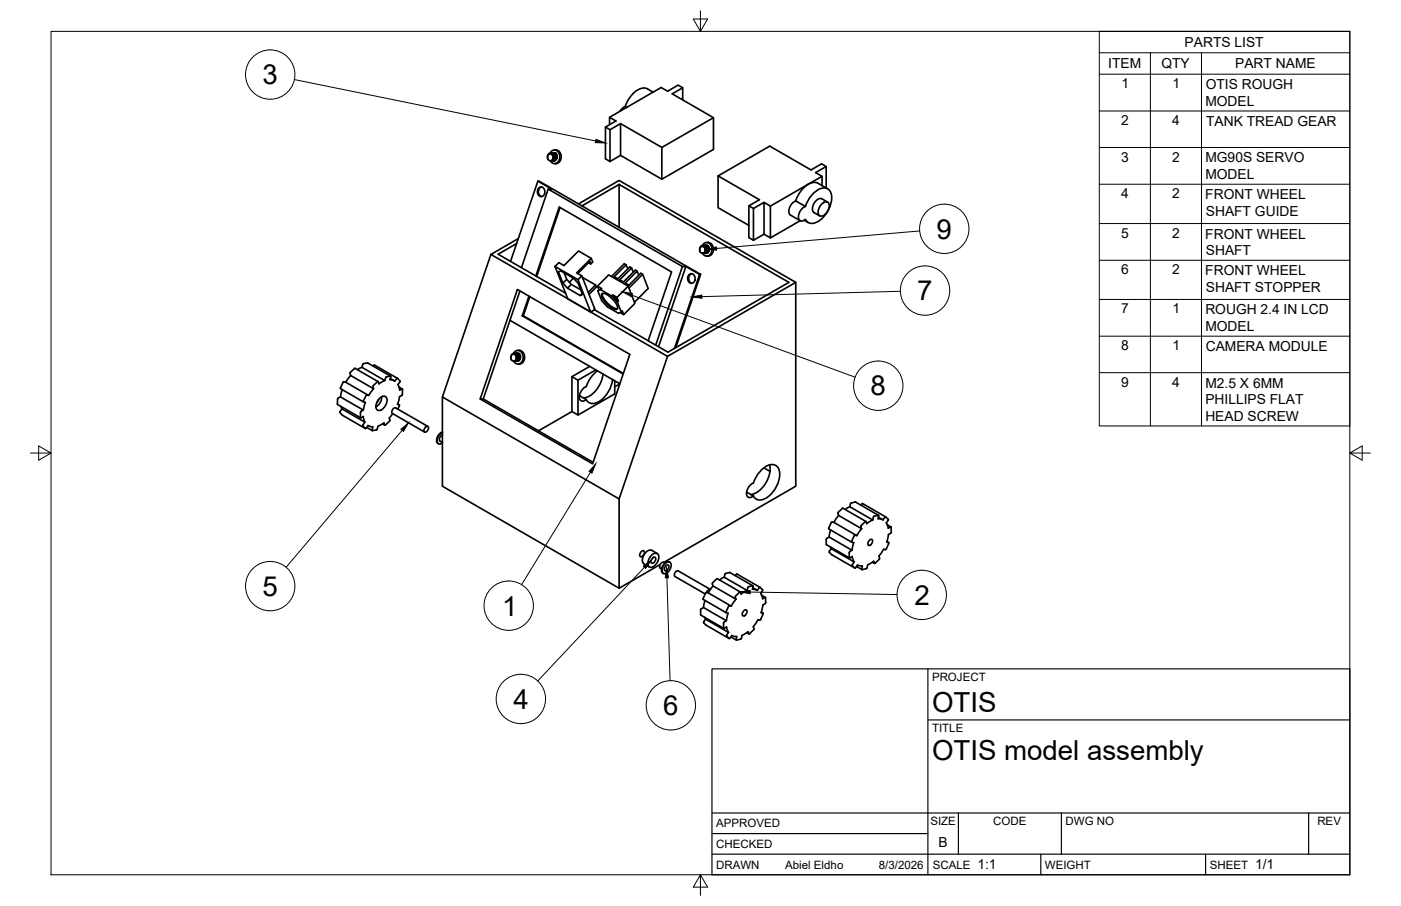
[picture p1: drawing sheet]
<svg xmlns="http://www.w3.org/2000/svg" width="432mm" height="279mm" viewBox="0 0 432 279" stroke-linecap="round" stroke-linejoin="round" font-family="sans-serif">
<!-- layer: Visible -->
<g fill="none" stroke="#000" stroke-width=".51">
<path d="M186.6 39.2l1.4 .8M187.9 38.5v-2.3l1.9 1.1-3.2 1.9v9.8l1.4 .8M191.3 38.1l12.7 7.4v9.8l-12.7-7.4M192.7 32.8l-1 .7-.6 .8M192.7 32.9l.4 .2M201.3 28.4a3.8 3.8 0 0 0-3.7-1.1 8.6 8.6 0 0 0-4.9 5.5M210.4 30.8v-3.7l-3.2 1.8 12.7 7.4v9.8l-15.9 9.2M210.4 27.1l-1.4-.9-3.2 1.9-2-1.1-15.9 9.2M219.9 36.3l-15.9 9.2M165.8 55.9l.3-.1 49.8 28.8h-.3M166.2 57.9a1.38 1.38 0 0 1 1.7 .5 1.38 1.38 0 0 1-.3 1.8 1.17 1.17 0 0 1-1.5 .2 1.17 1.17 0 0 1-.5-1.4zM166.9 57.7a1.6 1.6 0 0 0-1 1.4 1.6 1.6 0 0 0 1.1 1.5"/>
<path d="M168.9 49.2l-.2-.6 .2-.9 .5-.5h.6l.5 .4 .3 1-.5 .8-.5 .2M169 58.3l41.3 23.9M169 47.7l.7-.3 .6 .6 .1 .8-.5 .7a.69 .69 0 0 1-1-.4l-.1-.7zM169.6 47.2a1.51 1.51 0 0 1 1.7-.9 1.51 1.51 0 0 1 1.2 1.5 1.83 1.83 0 0 1-.4 1.9 1.83 1.83 0 0 1-1.9 .6l-.6-.7M169.6 47.4l.7 .5 .1 .9M169.7 47.2h.1M169.8 47.2l.6 .3 .4 .8-.3 1-.6 .3M169.9 47.2l.7 .2 .4 .8-.1 .9-.8 .5M170 47.2l.6 .2 .5 .8-.2 1-.7 .4M170.2 47.2l.8 .3 .3 .9-.2 .8-.8 .4M170.2 49.6h.1M170.3 47.2l.7 .3 .4 .8-.2 .8-.7 .5"/>
<path d="M170.5 47.2l.7 .2 .4 .8-.2 1-.8 .4M170.6 47.2h.1M170.6 47.2l.7 .2 .3 .8-.2 1-.6 .4M170.8 47.2l.6 .1M170.9 47.2l.5 .1M170.9 46.3a2.1 2.1 0 0 1 2.1 2 2.1 2.1 0 0 1-2.1 2.2M171.4 47.3l.3 .7-.1 .9M188 40l3.3-1.9v9.8l-3.3 1.9zM190.8 56.9v13.2M190.8 56.9l-11.5 6.6M190.8 56.9l52.3 30.2-37.2 21.5-22.7-13.1M253.4 57.2v-2.8l-2-1.2 3.2-1.8v6.6"/>
<path d="M253.4 54.4l-16 9.2M254.6 51.4l-1.4-.9-3.2 1.9-12.8-7.3-15.9 9.2M255.1 58.2l-3-1.7a4 4 0 0 0-4.8 1.8l-1.4 2.1-.7 1.6M151.3 78.5l-14.9 43.9 54.4 31.5v27.5l12.7-7.3M159.2 75.1l-5.7 3.3 20.8 12M172.6 64l-7.2 21.3M178.3 62.9l12.5-7.3 54.5 31.5-39.6 22.8-54.4-31.4 8.4-4.9M182.2 79.7l-3.9-2.3-4.5 4.5-1.5-.9-1.2 1.2M215.8 77.7l-.2-.8 .2-.7 .5-.4h.7l.5 .4 .1 1-.4 .8-.6 .1M216.5 75.7a1.51 1.51 0 0 1 1.7-.9 1.51 1.51 0 0 1 1.2 1.5 1.83 1.83 0 0 1-.3 2 1.83 1.83 0 0 1-2 .5l-.6-.7M216.5 75.9h.1M216.5 75.9l.8 .6v.9"/>
<path d="M216.6 75.7l.7 .2 .4 .9-.2 .9-.7 .4M216.8 75.7l.7 .2 .4 .9-.2 1-.7 .3M216.8 78.1h.1M216.9 75.7h.1M216.9 75.7l.7 .3 .4 .8-.3 1-.6 .3M217.1 75.7l.7 .2 .4 .9-.2 .9-.7 .4M217.2 76.4l.1 1-.5 .6a.7 .7 0 0 1-1-.3M217.2 76.4l-.6-.4-.5 .1-.4 .7 .1 .9M217.2 75.7h.1M217.2 75.7l.7 .2 .3 .9-.1 .9-.7 .4M217.4 75.7l.7 .3 .4 .9-.2 .9-.8 .3M217.5 75.7l.7 .3 .3 .9-.2 .9-.6 .3"/>
<path d="M217.6 75.7l.7 .1M217.7 78.1h.1M217.8 75.7h.1M217.8 75.7l.5 .1M218.2 74.8h-.4M218.2 74.8a2.15 2.15 0 0 1 1.7 2.3 2.15 2.15 0 0 1-2.1 1.9M218.3 75.8l.4 .9-.2 .7M230.8 69.5l-9.5-5.4v-9.8l12.8 7.3-3.3 1.9v9.8l1.4 .8M230.8 63.5l1.4 .8M232.2 64.3l3.3-1.9v9.8l-3.3 1.9zM235.5 62.4l1.9 1.2v9.8l-1.9-1.2M245.2 62l3 1.7a3.4 3.4 0 0 0-1.8 4.2 1.25 1.25 0 0 0 1.8-.2"/>
<path d="M245.3 61.9a3.4 3.4 0 0 0-1.9 4.2l3.2 2M246.6 68.1l-9.2 5.3M247.9 67.9l1.2 .7M248.2 63.7a8.1 8.1 0 0 1 5.5-5.7 2.47 2.47 0 0 1 2.6 3 8.8 8.8 0 0 1-5.5 7.8 2.21 2.21 0 0 1-2.6-1.1M253.4 62.8a1.22 1.22 0 0 1 1.7-.5 1.22 1.22 0 0 1 .4 1.7 2.74 2.74 0 0 1-2.9 2.6 2.74 2.74 0 0 1 .8-3.8zM255.1 62.3l-1.8-1a2.83 2.83 0 0 0-2.9 3.1l.2 .9 2 1.3M157.2 98.8l33.8 19.5M157.4 80.6l8.4-24.7 4.2 2.4h-1l-8.3 24.3M160.3 89.7l-11.4 33.3M161 97.4l31.1 17.9M161.3 97.4l30.8 17.8M163 91.3l-2 6.1"/>
<path d="M163.3 91.5l-2 5.9h-.3M165.1 85.1l7.3-21.2 34.6 20-7.2 21.2M171.1 82.2l7 4.1 4 9.9-7.1-4.1zM173.5 87.3l1.4 1.6 1.2-1.2M173.9 84.1l.8 2 1.4 1.6 2.9 1.7M174.7 86.1l-1.2 1.2-1.4-3.4 .7-.4 3.9 2.3 1.5 1.5 1.3 3.5-.7 .3M174.9 88.9l3.9 2.2 .6-.5M176.7 85.8l-1.2 1.2M179.3 85.1l-1.2 1.2M179.5 85.5l4.1 2.4M181.3 90.1l2.3-2.2 .2 .6-2.3 2.3M181.4 81l.7 .4-.3-.8-3.7 3.7"/>
<path d="M182.1 81.4l.6-.6-.5-1.1-4.5 4.5 1.6 .9 3.9 9.9v.5l-1.1 .7M184.1 88.2l3.5-3.4 6 3.4M184.3 89.7l1.1-.7zM184.3 89.7l1.2 3.1 1.7 1.8 3.4 2 1.2-.7 .4 1.1-1.1-.6M185.1 89.3l3.5 2M185.4 89l-1.3-.8 .5 1.2M185.6 90.5a5.9 5.9 0 0 1 4.4 3.3 1.16 1.16 0 0 1 .1 1.6 5.9 5.9 0 0 1-4.4-3.3 1.16 1.16 0 0 1-.1-1.6zM185.6 90.5a6.1 6.1 0 0 0 4.7 4.7M188.6 91.3l.3-.3 1.7 1.8-.3 .4zM188.9 91l1.3 .7 .4 1.1M190.2 91.7l3.4-3.5 2.1 5.4-3.5 3.4M190.3 93.2l1.2 3"/>
<path d="M193 81.7l-.6-.4-3.9 4M194.7 82.6l-.6-.3-3.7 3.7-1.1-.7 3.7-3.6 .5 1.2M196.4 83.6l-.6-.3-3.6 3.7-1.2-.7 3.7-3.7 .5 1.3M196.9 84.9l-.5-1.3-3.7 3.7 1.1 .6 3.7-3.6 .6 .3 1.7 4.4-4.2 4.2M198.1 84.6l-4.3 4.2M211.4 82.2l4.2 2.4-7.7 22.8M212.5 84.6a1.38 1.38 0 0 1 1.7 .5 1.38 1.38 0 0 1-.2 1.8 1.17 1.17 0 0 1-1.5 .3 1.17 1.17 0 0 1-.6-1.5zM213.2 84.4a1.6 1.6 0 0 0-.9 1.5 1.6 1.6 0 0 0 1 1.5M215.9 84.6l-7.6 22.6M245.3 87.1v62.8l-40.7 23.5M105.7 117.9l-.7 2 7 4.1M106 117.7l.6 .2"/>
<path d="M106 117.7l-.3 .2M106.6 117.9l7 4.1-.5-.2-.3 .2M108 114.8l-.1 .2 .2 .8 7 4.1-.2-.8 .2-.3M108 114.8l1.5-1.2 7 4.1M108.1 115.8l-1.5 2.1M111.6 113.3l-1.4 .7M111.8 112.4l-.3 .9 7.1 4.1 .4-1.2 1.3-.2M113.2 111.9h.1M113.2 111.9l-1.1 .2-.3 .3M113.3 111.9l7.1 4.1M115 112.9l.4-.3 7.1 4.1M115.2 119.9l-1.6 2"/>
<path d="M118.6 117.4l-1.8 1-.3-.8-1.4 1.3M120.3 116.8l1.3 .7M120.3 116l.2 .2M120.4 116.2l-.2 .9 1.5 .4 .8-.8M122.5 116.7l.8 .8M123 119.4l1 .6M123.2 117.9l-.5 .7 .5 1.7 .6-.3 .3 .1-.1 1.6-.9 .6M123.3 117.5l-.1 .3M157.7 109.3l.9-.3 .6 .4 .2 1-.4 .9-.9 .1-.5-.4-.2-.9zM158.3 109a1.51 1.51 0 0 1 1.7-.9 1.51 1.51 0 0 1 1.2 1.5 1.83 1.83 0 0 1-.3 1.9 1.83 1.83 0 0 1-1.9 .6l-.7-.7 .5-.2 .3-.7v-.6l-.4-.6h-.6l-.5 .3-.1 .6 .1 .8M158.3 109.2l.7 .5 .1 .9M158.4 109l.8 .3 .3 .8-.3 1-.6 .3"/>
<path d="M158.6 109l.8 .3 .3 .9-.2 .9-.7 .3M158.7 109h.1M158.7 109l.7 .2 .4 1-.2 .8-.7 .4M158.9 109l.7 .2 .4 .9-.2 .9-.8 .4M158.9 111.4h.1M159 109h.1M159 109l.7 .3 .4 .8-.2 .8-.7 .5M159.2 109l.7 .2 .4 .8-.2 1-.8 .4M159.2 111.4h.1M159.3 109l.7 .3 .3 .7-.1 .9-.8 .5M159.4 109h.5l.4 .4 .1 .9-.1 .4M159.6 108.1a2.1 2.1 0 0 1 2.1 2 2.1 2.1 0 0 1-2.1 2.2"/>
<path d="M159.6 109h.1M159.6 108.9l.5 .2M176.3 116.2l1.8 1v10.8l-1.8-1.1M181.8 113l-5.5 3.2v10.7l-10.3 6M183.6 114.1l-5.5 3.1M184.1 114.4a9.7 9.7 0 0 0-3.4 4.8 3.4 3.4 0 0 0-1.8 4.2 1.25 1.25 0 0 0 1.8-.2M185.9 115.3a8.9 8.9 0 0 1-5.4 7.4h-.6M188.8 117a8.7 8.7 0 0 1-5.6 7.4 2.19 2.19 0 0 1-2.5-1.2M189.5 117.4v4.1l-11.4 6.5M190.8 118.2v.3l-1.3 .8M190.8 118.5l.1 .1M202.1 106.4l8.2-24.2h1.1l-8.4 24.7"/>
<path d="M205.7 109.9l-14.9 44M104.1 124.8l7 4M104.1 124.8v-1.8l.8-.6 7.1 4.1-.9 .6v1.6l.2 .1 .7-.4 .5 1.8M104.8 127.3l.7 .8 7.1 4M104.8 126.9l.6-.8 7.1 4.1-.6 .8M104.9 126.9l-.1 .3M105.1 125.3l.3 .8M105.5 120.1l-.6 2.3M111.9 131.3l.7 .8M111.9 130.9v.4M112.1 124l.5 .1-.6 2.4M112.8 122l-.8 1.6 .1 .4"/>
<path d="M113 131.8l1.7 1M113.4 131.3l-.8 .8M113.4 131.3h.2M113.5 131.2l1.4 .5-.1 1.1M116.5 131.4l-.4 1.1-1.3 .3M116.7 123.2l-.6 1M117.1 122.7a1.22 1.22 0 0 1 1.7-.4 1.22 1.22 0 0 1 .4 1.7 2.74 2.74 0 0 1-2.9 2.5 2.74 2.74 0 0 1 .8-3.8zM117.7 122.3a3.8 3.8 0 0 1-1.9 3.2M117.9 130.7l.7 .4M118.5 131l-.1-.6-1.9 1M121 127.5l-1 1.4 .1 .9-1.3 1.3h-.3M122 125.8l9.9 5.7"/>
<path d="M122 125.8a1.16 1.16 0 0 0-1 1.7l9.9 5.7M122.6 124.6l.5 .3M123.1 124.8v.4M123.1 125.2l-.5 1M123.1 122.3l-.6 2.4 .5 .1M131.1 131.8l.5-.4a1.01 1.01 0 0 1 .3 1.2 1.01 1.01 0 0 1-1 .6l-.2-.4zM134.9 136.8h.2M135.6 136l.8 .5M136.4 122.4v27.5l54.4 31.5M136.4 134.2a1.29 1.29 0 0 0-.8 1.8M136.4 133.4a2.66 2.66 0 0 0-1.4 3.3 1 1 0 0 0 1.4-.1M136.4 133.2a2.45 2.45 0 0 0-1.4 3.5"/>
<path d="M148 123l34.6 20 11.5-33.7-34.6-20-11.5 33.7h.9l33.9 19.6M178.6 122l2.1 1.2M230.1 151.7l2.1 1.3M234.4 145.2a3.8 3.8 0 0 1 5-1.5 5.5 5.5 0 0 1-.2 6.6 6.8 6.8 0 0 1-5 3.9 2.11 2.11 0 0 1-2-1.2 1.19 1.19 0 0 1-1.5 .4 1.19 1.19 0 0 1-.6-1.5 3.7 3.7 0 0 1 2.1-3l.7-1.6zM235.4 144.3l1.9 1.1M237.2 143.3a8.6 8.6 0 0 1-5.2 9.1l-.6 .1M258.5 159l-1.5 2.1M261.9 156.3l-1.4 .8M265.4 155.8l.5-.5 7 4.1M269.2 159.5l-.2 .9M269.2 159.5l.1-.3 1.4-.3-.1 1.1 1.5 .3M270.7 159.5l1.4 .8"/>
<path d="M270.8 158.9l-7.1-4.1-1.5 .5-.3 1 7.1 4.1M197.6 170.1l.8-.2a1.21 1.21 0 0 1-1 1.8l-.2-.5zM200.9 171.1a1.21 1.21 0 0 1 1.7-.4 1.21 1.21 0 0 1 .4 1.6 2.69 2.69 0 0 1-2.8 2.6 2.69 2.69 0 0 1 .7-3.8zM201.1 172.2l.8-.3a1.21 1.21 0 0 1-1.1 1.8l-.2-.5zM202.6 170.7l-1.7-1a2.78 2.78 0 0 0-2.9 3.1l.2 .8 2 1.3M204.6 173.4l.3 .2M204.6 173.4a1.11 1.11 0 0 0-1.2 .8 1.11 1.11 0 0 0 .5 1.3M205.1 173.8a1 1 0 0 1 1.4-.4 1 1 0 0 1 .3 1.4l-.6 1.3a1.08 1.08 0 0 1-1.2 .8 1.08 1.08 0 0 1-1-1l.2-.9zM205.2 174.5l.5-.3a1.01 1.01 0 0 1 .3 1.2 1.01 1.01 0 0 1-1 .6l-.3-.5zM206.4 173.4a2.06 2.06 0 0 0-2.5 2.2 1.11 1.11 0 0 0 .5 1.3M208 177.8a1.16 1.16 0 0 1 1-1.7l9.9 5.7-.6 .1-.5 .8M208 177.8l9.4 5.4"/>
<path d="M221.1 178.5l7.1 4M221.1 178.5l-1.5 1.3 .2 .9 7 4.1M223.2 178l-1.5 .8M224.9 176.6l-1.3 .3-.4 1.1 7.1 4.1M224.9 176.5h.1M225 176.6l7 4.1M226.9 177.2l-.3 .3M226.9 177.2l.3-.2 7 4.1M254.8 166l.7-.4 7.1 4.1-.7 .4M254.9 166l-.2 .4v1.6l7.1 4.1M255.9 168.6l.3 .6M256 163.4l-.5 2.2"/>
<path d="M256.2 161.2l-.7 1.9 7 4.1M256.2 169.2l7 4.1-.6 1 .8 .9-7-4.1-.8-.9zM256.5 161l.5 .1 7.1 4.1-.6-.1-.3 .2M256.5 161l-.3 .2M261.9 170.1l-.2 .4v1.4l.3 .1 .6-.4M262.6 171.6l.7 1.7M263.2 165.3l-.7 1.8 .6 .3-.5 2.3M263.8 175l-.4 .1M264 174.7l1.7 .9M265.3 162.5l.3 .5M265.5 163l-1.4 2.2M265.8 174.6l-.2 .8 .2 .3 1.3-.4 .2-.2"/>
<path d="M265.8 174.6l-1.5-.4-.6 .8M266.9 160.8l-7.1-4.1-1.5 1.4 .2 .9 7.1 4M267.9 166.6l.8-.2a1.21 1.21 0 0 1-1 1.8l-.2-.5zM268.9 173.4l.6 .4M269 160.4l-1.9 1.1-.2-.6h-.2l-1.2 1.2-.2 .3M269.5 173.7l-.2-.6-1.9 1.1-.2 .8M270.9 171.5l.2 .9-1.3 1.3h-.3M272.1 160.3l.7-.9 1 .7-.6 1.2 .6 1.6 .7-.4 .2 .1M272.3 169.4l-1.4 2.1M273.2 169.3l-.3 .2-.6-.1M273.5 161.8l1.1 .7M273.9 167.3v.3l-.7 1.7"/>
<path d="M274.5 164.4l-.7 .5-.5 2.3 .6 .1-.6-.3M274.7 162.6v1.5M274.7 164.1l-.2 .3M215.9 188.1l.1 1.5M215.9 188.1l.9-.8 7.1 4.1-.9 .7v1.6M216 189.6l7.1 4.2M217.2 190.3l.3 .6M217.3 185.2l-.5 2.1M217.6 182.8h.7l7.1 4.1-.6-.1-.3 .2-.6 2-7.2-4.1zM217.7 192.8l-.9-.9 .7-1 7 4.1-.5 1.2 .7 .7 .3-.1M217.7 192.8h.1M217.7 192.8l7 4.1"/>
<path d="M219.8 180.7l-1.5 2.1M223 193.6l.3 .2M223.9 189l.5 .1-.5 2.3M223.9 193.4l-.7 .4M223.9 193.4l.6 1.6M225.3 196.4l1.6 1M225.6 196l-.6 .8M225.6 196l1.5 .3-.2 .9 .1 .2M226.8 184.8l-1.4 2.1M229.2 188.4l.8-.3a1.21 1.21 0 0 1-1 1.8l-.2-.5zM230.2 195.1l.6 .4M230.3 182.1l-1.9 1.1-.2-.6h-.3l-1.3 1.3 .2 .9"/>
<path d="M231.1 195.4h-.3l-.2-.6-1.9 1.1-.3 1.2-1.4 .3M232 181.2l1.4 .9M233.4 182l-1.5-.3 .1-1.1-1.4 .4-.3 1.1M234 181.3l-.6 .8M234.3 181.1l.8 .9-.6 1 .6 1.7 .6-.5 .3 .1v1.5M234.3 181.1l-.3 .2M234.6 188.9l.5 .2M234.6 188.8l.5 .2 .1 .4M234.8 183.6l1.1 .6M235.2 189.4l-.9 1.8-.7-.1-1.4 2.2 .2 .8-1.4 1.3M236 185.8l-.9 .8-.5 2.3"/>
</g>
<g fill="#000">
<circle cx="169.6" cy="47.4" r=".25"/>
<circle cx="169.7" cy="49.6" r=".25"/>
<circle cx="216.6" cy="78.1" r=".25"/>
<circle cx="158.3" cy="111.4" r=".25"/>
</g>
<!-- layer: Border -->
<path d="M15.7 9.7h400.3v260.1h-400.3zM215.9 3.3v6.4l-2.2-3.8h4.4l-2.2 3.8M9.4 139.7h6.3l-3.8-2.2v4.4l3.8-2.2M416 139.7l3.8 2.2v-4.4l-3.8 2.2h6.4M215.9 269.8l2.2 3.8h-4.4l2.2-3.8v6.3" fill="none" stroke="#000" stroke-width=".31"/>
<!-- layer: Titleblock -->
<path d="M219.4 206.3h196.6v63.5h-196.6zM286 206.3v63.5M286 222h130M219.4 257.1h66.6M219.4 250.7h196.6M295.4 250.7v12.7M327.1 250.7v12.7M403.3 250.7v12.7M219.4 263.4h196.6M320.8 263.4v6.4M371.6 263.4v6.4" fill="none" stroke="#000" stroke-width=".36"/>
<!-- layer: Parts Lists -->
<g fill="none" stroke="#000" stroke-width=".31">
<path d="M338.8 9.7h77.2v121.7h-77.2zM338.8 16.3h77.2M354.6 16.3v115.1M370.3 16.3v115.1M338.8 22.9h77.2M338.8 34.2h77.2M338.8 45.5h77.2M338.8 56.8h77.2M338.8 68.9h77.2M338.8 80.3h77.2M338.8 92.4h77.2M338.8 103.7h77.2"/>
<path d="M338.8 114.9h77.2"/>
</g>
<!-- layer: Balloons -->
<g fill="none" stroke="#000" stroke-width=".31">
<circle cx="83.3" cy="23" r="7.6"/>
<circle cx="291" cy="70.6" r="7.6"/>
<circle cx="285.1" cy="89.6" r="7.6"/>
<circle cx="270.7" cy="118.9" r="7.6"/>
<circle cx="83.3" cy="180.8" r="7.6"/>
<circle cx="156.8" cy="186.8" r="7.6"/>
<circle cx="284.1" cy="183.5" r="7.6"/>
<circle cx="160.5" cy="215.6" r="7.6"/>
<circle cx="206.8" cy="217.5" r="7.6"/>
</g>
<!-- layer: 0 -->
<path d="M183.7 43l2.9 1.1-3.1-.1zM217.8 76.9l3-.8 .1 1zM191.9 90l3 .6-.3 .9zM213.3 91.6l3-.6v1zM123.6 132.4l2.3-2-1.5 2.6zM183.6 143l-1.2 2.9-.8-.5zM198.3 174.6l2.4-1.9-1.7 2.6zM205.4 175.1l.7 3.1h-1.1zM228.2 182.5l3-.4v1z" fill="#000" stroke="#000" stroke-width=".31"/>
<path d="M90.7 24.5l92.9 19M283.4 71.2l-62.6 5.4M194.8 91l68.7 25.3M277.5 89.8l-61.2 1.7M124 132.7l-35.8 42.2M182 145.6l-21.2 34.7M198.6 174.9l-32.9 35.1M205.5 178.2l1 31.7M231.2 182.6l45.3 .7" fill="none" stroke="#000" stroke-width=".31"/>
<g font-size="8.5">
<text x="80.9" y="26">3</text>
<text x="288.7" y="73.6">9</text>
<text x="282.7" y="92.7">7</text>
<text x="268.3" y="122">8</text>
<text x="80.9" y="183.7">5</text>
<text x="154.7" y="189.9">1</text>
<text x="281.8" y="186.5">2</text>
<text x="158.3" y="218.6">4</text>
<text x="204.4" y="220.5">6</text>
<text x="287.3" y="219.5">OTIS</text>
<text x="287.3" y="234.5">OTIS model assembly</text>
</g>
<g font-size="4.3">
<text x="365.1" y="14.5">PARTS LIST</text>
<text x="341.6" y="21.1">ITEM</text>
<text x="358" y="21">QTY</text>
<text x="380.7" y="21.1">PART NAME</text>
<text x="345.7" y="27.2">1</text>
<text x="361.4" y="27.2">1</text>
<text x="371.6" y="27.5">OTIS ROUGH</text>
<text x="371.5" y="32.6">MODEL</text>
<text x="345.5" y="38.6">2</text>
<text x="361.3" y="38.5">4</text>
<text x="371.7" y="38.8">TANK TREAD GEAR</text>
<text x="345.5" y="49.8">3</text>
<text x="361.3" y="49.8">2</text>
<text x="371.5" y="50.1">MG90S SERVO</text>
<text x="371.5" y="55.2">MODEL</text>
<text x="345.6" y="61.1">4</text>
<text x="361.3" y="61.2">2</text>
<text x="371.5" y="61.4">FRONT WHEEL</text>
<text x="371.6" y="66.6">SHAFT GUIDE</text>
<text x="345.5" y="73.3">5</text>
<text x="361.3" y="73.3">2</text>
<text x="371.5" y="73.6">FRONT WHEEL</text>
<text x="371.6" y="78.7">SHAFT</text>
<text x="345.5" y="84.6">6</text>
<text x="361.3" y="84.6">2</text>
<text x="371.5" y="84.9">FRONT WHEEL</text>
<text x="371.6" y="90">SHAFT STOPPER</text>
<text x="345.5" y="96.7">7</text>
<text x="361.4" y="96.7">1</text>
<text x="371.5" y="97">ROUGH 2.4 IN LCD</text>
<text x="371.5" y="102.1">MODEL</text>
<text x="345.5" y="108">8</text>
<text x="361.4" y="108">1</text>
<text x="371.6" y="108.3">CAMERA MODULE</text>
<text x="345.5" y="119.3">9</text>
<text x="361.3" y="119.3">4</text>
<text x="371.5" y="119.5">M2.5 X 6MM</text>
<text x="371.5" y="124.7">PHILLIPS FLAT</text>
<text x="371.5" y="129.8">HEAD SCREW</text>
<text x="289.3" y="261.2">B</text>
<text x="301.2" y="268.1">1:1</text>
<text x="386.8" y="268.1">1/1</text>
</g>
<g font-size="3.5">
<text x="287.3" y="210.1">PROJECT</text>
<text x="287.3" y="225.8">TITLE</text>
<text x="220.7" y="255.2">APPROVED</text>
<text x="286.7" y="254.5">SIZE</text>
<text x="306.1" y="254.5">CODE</text>
<text x="328.4" y="254.5">DWG NO</text>
<text x="406" y="254.5">REV</text>
<text x="220.7" y="261.5">CHECKED</text>
<text x="220.7" y="267.9">DRAWN</text>
<text x="242" y="267.9">Abiel Eldho</text>
<text x="270.9" y="267.9">8/3/2026</text>
<text x="287.5" y="267.9">SCALE</text>
<text x="322.1" y="267.9">WEIGHT</text>
<text x="372.9" y="267.9">SHEET</text>
</g>
</svg>
